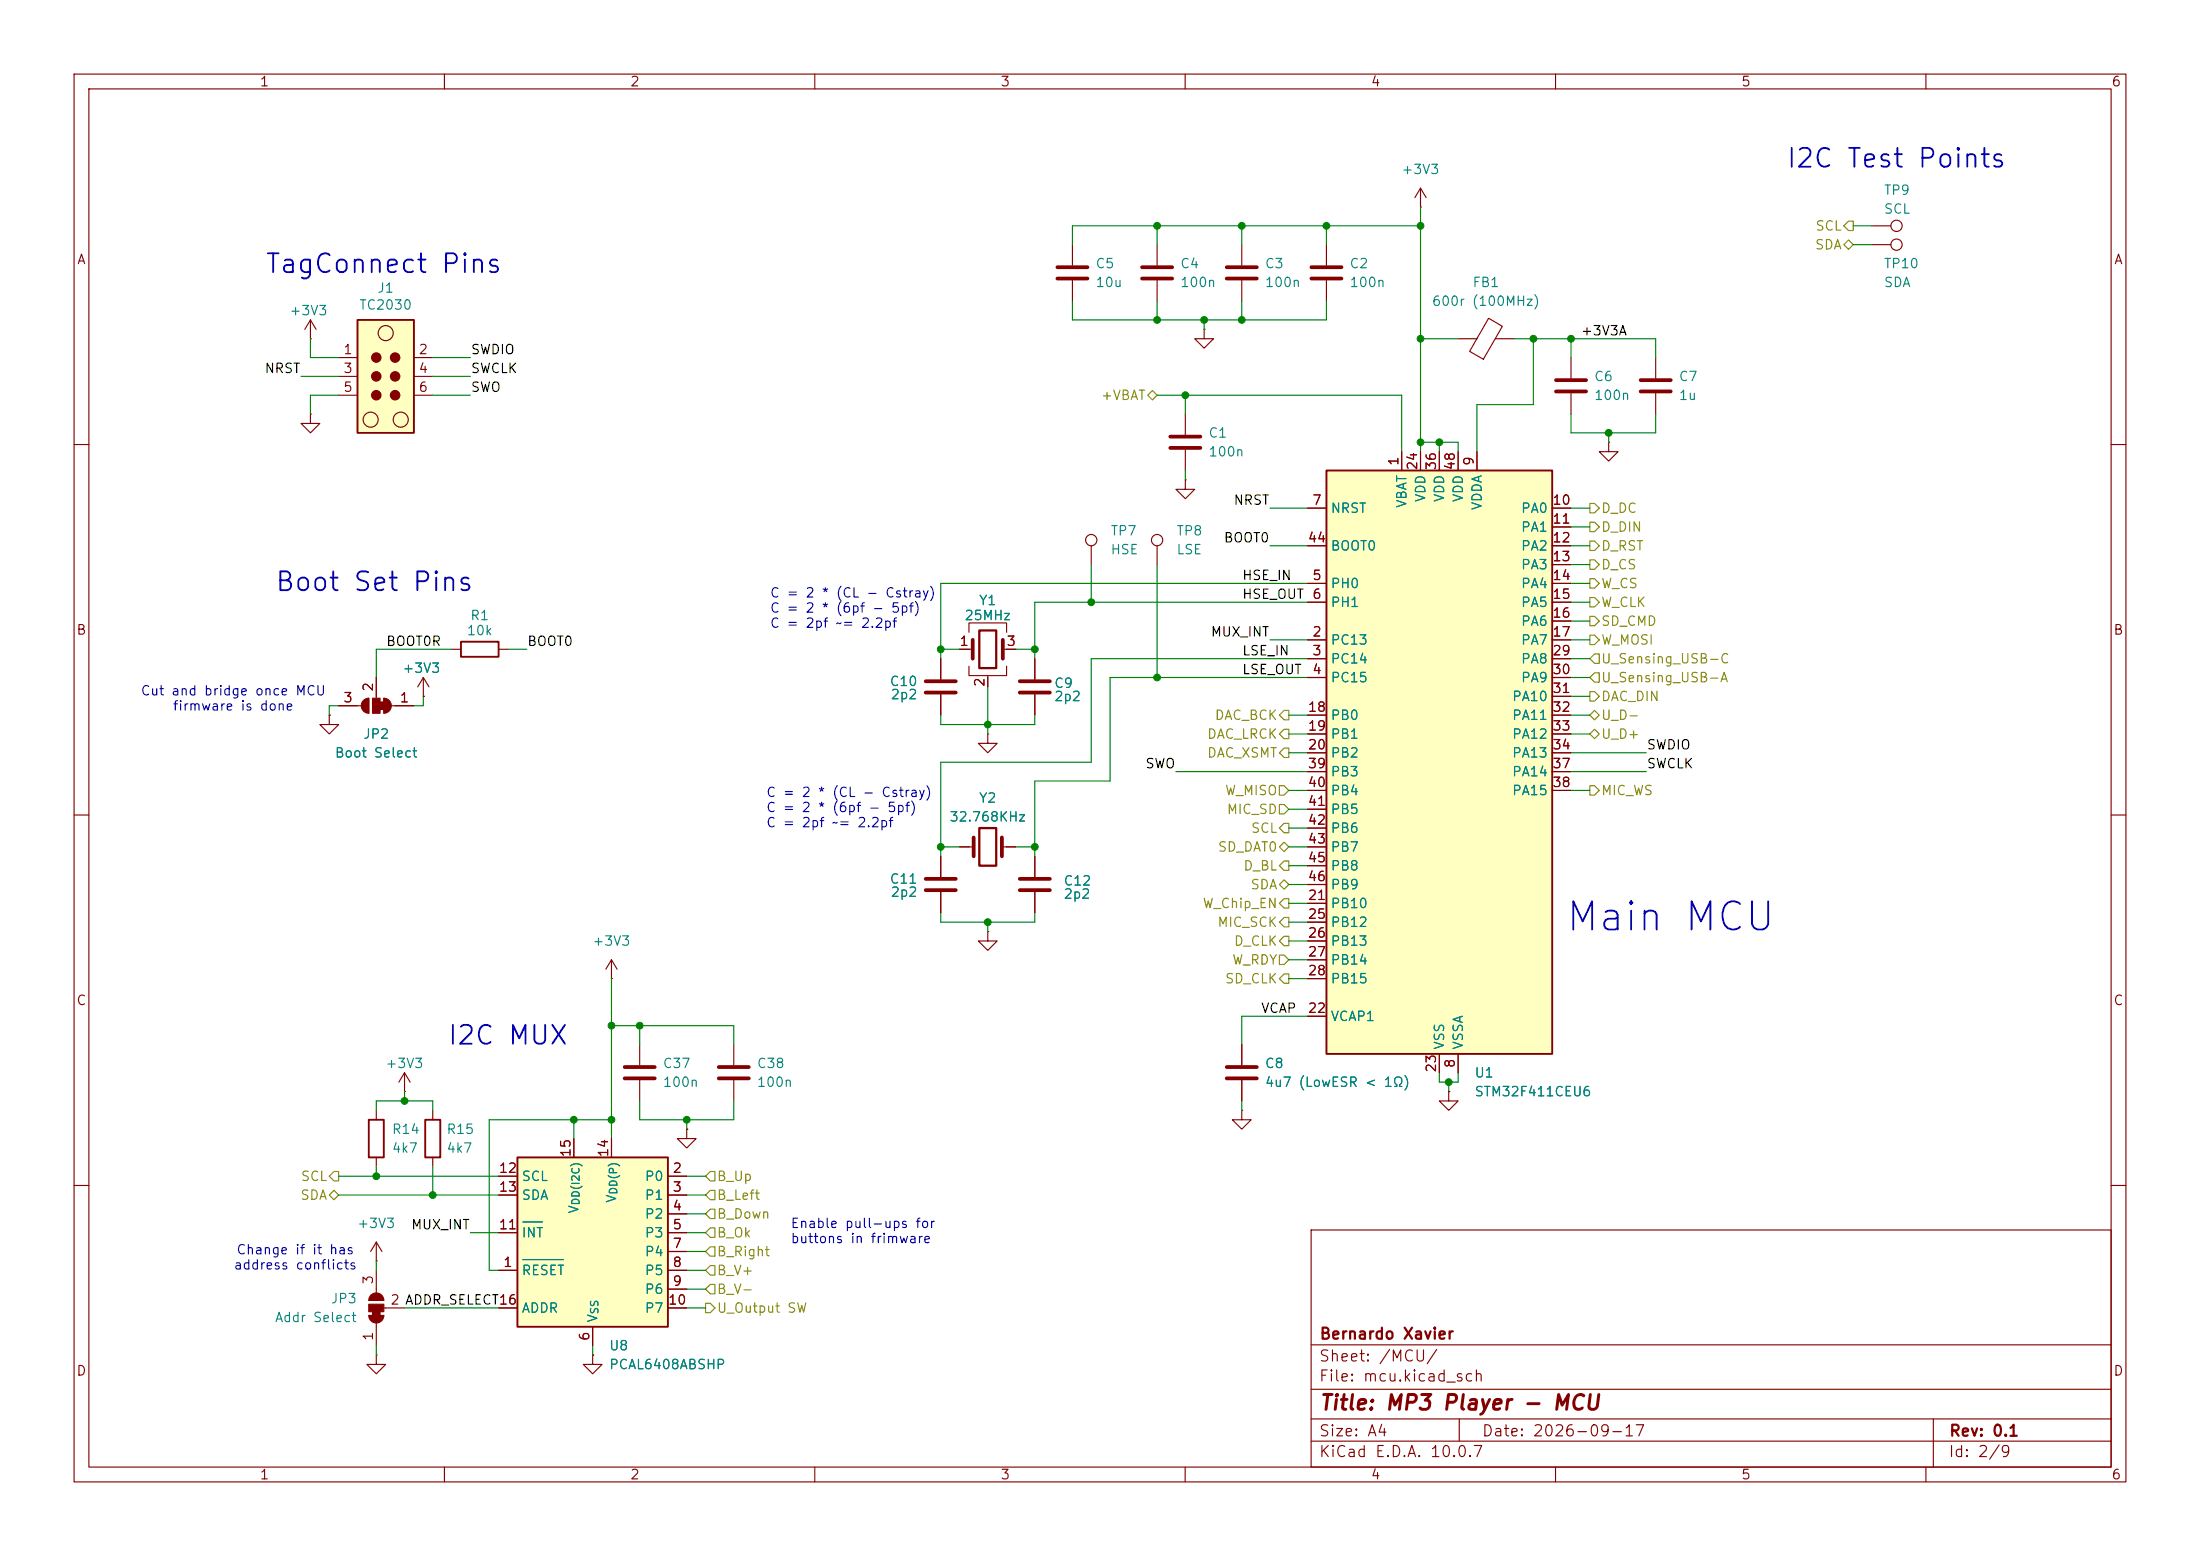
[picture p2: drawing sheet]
<svg xmlns="http://www.w3.org/2000/svg" width="297mm" height="210mm" viewBox="0 0 297 210" stroke-linecap="round" stroke-linejoin="round" font-family="sans-serif">
<g fill="none" stroke="#840000" stroke-width=".15">
<path d="M10 10h277v190h-277zM12 12h273v186h-273zM60 10v2M110 10v2M160 10v2M210 10v2M260 10v2M223.5 48.3v2.8M223.5 53.1v2.8M10 60h2M285 60h2M129.5 87.6h1.8"/>
<path d="M130.8 85.3v-1.2h5.1v1.2M130.8 89.9v1.3h5.1v-1.3M133.3 99.1v1.2h1.3l-1.3 1.3-1.2-1.3h1.2M133.3 99.1h.1M133.3 91.2v1.5M135.4 87.6h1.8M139.7 88.9v2.8M139.7 93.7v2.8M10 110h2M127 115.6v2.8M285 110h2M127 120.4v2.8"/>
<path d="M99.1 141v2.8M99.1 145.8v2.8M167.6 141v2.8M167.6 145.8v2.8M10 160h2M177 166h108v32h-108zM285 160h2M60 198v2M110 198v2M160 198v2M177 194.5h108M177 191.5h108"/>
<path d="M177 187.5h108M177 181.5h108M197 191.5v3M210 198v2M260 198v2M261 191.5v6.5"/>
</g>
<path d="M221.5 51.3h4.1M221.5 52.8h4.1M131.3 86.4v2.5M135.4 86.4v2.5M137.7 91.9h4M137.7 93.5h4M125 118.6h4M125 120.1h4M97 144h4.1M97 145.5h4.1M165.6 144h4.1M165.6 145.5h4.1" fill="none" stroke="#840000" stroke-width=".51"/>
<path d="M132.2 85.1h2.3v5.1h-2.3z" fill="none" stroke="#840000" stroke-width=".3"/>
<path d="M179.1 63.5h30.4v78.7h-30.4z" fill="#ffffc2"/>
<path d="M179.1 63.5h30.4v78.7h-30.4z" fill="none" stroke="#840000" stroke-width=".25"/>
<g fill="none" stroke="#840000" stroke-width=".15">
<path d="M176.5 78.7h2.6M176.5 68.6h2.6M176.5 73.7h2.6M189.2 61v2.5M191.8 61v2.5M194.3 61v2.5M196.8 61v2.5M199.4 61v2.5M209.5 78.7h2.6M209.5 68.6h2.6M209.5 71.1h2.6M209.5 73.7h2.6"/>
<path d="M209.5 76.2h2.6M176.5 86.4h2.6M176.5 88.9h2.6M176.5 91.4h2.6M176.5 81.3h2.6M176.5 96.5h2.6M176.5 99.1h2.6M209.5 86.4h2.6M209.5 88.9h2.6M209.5 91.4h2.6M209.5 81.3h2.6M209.5 83.8h2.6"/>
<path d="M209.5 96.5h2.6M209.5 99.1h2.6M209.5 94h2.6M129.5 114.3h1.9M135.3 114.3h1.9M139.7 115.6v2.8M176.5 101.6h2.6M176.5 104.1h2.6M176.5 106.7h2.6M176.5 109.2h2.6M176.5 111.8h2.6M176.5 114.3h2.6"/>
<path d="M176.5 116.8h2.6M176.5 119.4h2.6M209.5 101.6h2.6M209.5 104.1h2.6M209.5 106.7h2.6M133.3 125.7v1.3h1.3l-1.3 1.3-1.2-1.3h1.2M133.3 125.7h.1M139.7 120.4v2.8M176.5 121.9h2.6M176.5 137.2h2.6M176.5 124.5h2.6M176.5 127h2.6"/>
<path d="M176.5 129.5h2.6M176.5 132.1h2.6M86.4 141v2.8M86.4 145.8v2.8M92.7 152.4v1.3h1.3l-1.3 1.2-1.3-1.2h1.3M92.7 152.4h.1M167.6 149.9v1.2h1.3l-1.3 1.3-1.2-1.3h1.2M167.6 149.9h.1M194.3 142.2v2.6M196.8 142.2v2.6M80 182.9v1.3h1.3l-1.3 1.2-1.3-1.2h1.3M80 182.9h.1"/>
</g>
<path d="M131.4 113v2.6M135.3 113v2.6M137.7 118.6h4M137.7 120.1h4M84.3 144h4.1M84.3 145.5h4.1" fill="none" stroke="#840000" stroke-width=".51"/>
<path d="M132.2 111.8h2.3v5h-2.3z" fill="none" stroke="#840000" stroke-width=".3"/>
<path d="M69.8 156.2h20.4v22.9h-20.4z" fill="#ffffc2"/>
<path d="M62.2 86.6h5.1v2h-5.1zM49.8 151.1h2v5.1h-2zM57.4 151.1h2v5.1h-2zM69.8 156.2h20.4v22.9h-20.4z" fill="none" stroke="#840000" stroke-width=".25"/>
<g fill="none" stroke="#840000" stroke-width=".15">
<path d="M144.8 33v2.8M144.8 37.8v2.8M156.2 33v2.8M156.2 37.8v2.8M167.6 33v2.8M167.6 37.8v2.8M179.1 33v2.8M179.1 37.8v2.8M41.9 55.9v1.3h1.3l-1.3 1.2-1.3-1.2h1.3M41.9 55.9h.1M160 55.9v2.8M162.6 44.5v1.2h1.2l-1.2 1.3-1.3-1.3h1.3"/>
<path d="M162.6 44.5h.1M196.8 45.7h2.6M201 43l1.8 1-2.5 4.5-1.9-1.1zM201.9 45.7h2.6M212.1 48.3v2.8M212.1 53.1v2.8M217.2 59.7v1.3h1.2l-1.2 1.2-1.3-1.2h1.3M217.2 59.7h.1M147.3 73.7v2.5M156.2 73.7v2.5M160 64.8v1.2h1.3l-1.3 1.3-1.3-1.3h1.3M160 64.8h.1"/>
<path d="M160 60.7v2.8M44.4 96.5v1.3h1.3l-1.3 1.3-1.2-1.3h1.2M44.4 96.5h.1M45.7 95.3h3.1M49.8 94.2v2.1M50.8 91.4v2.8M51.8 94.2v2.1M52.8 95.3h3.1M61 87.6h1.2M67.3 87.6h1.3M50.8 149.9v1.2M50.8 156.2v1.3"/>
<path d="M54.6 147.3h.1M54.6 144.8l-.8 1.3M54.6 144.8l.8 1.3M54.6 144.8v2.5M58.4 149.9v1.2M58.4 156.2v1.3M67.3 158.8h2.5M77.5 153.7v2.5M82.5 153.7v2.5M90.2 158.8h2.5M195.6 147.3v1.3h1.2l-1.2 1.3-1.3-1.3h1.3M195.6 147.3h.1"/>
<path d="M49.8 177.5h2M49.8 175.5h2M50.8 170.2h.1M50.8 167.6v2.6M50.8 171.5v3M50.8 178.6v3M50.8 167.6l-.8 1.3M50.8 167.6l.8 1.3M51.8 176.5h2.8M67.3 171.5h2.5M67.3 161.3h2.5M67.3 166.4h2.5"/>
<path d="M67.3 176.5h2.5M80 179.1v2.5M90.2 171.5h2.5M90.2 161.3h2.5M90.2 163.8h2.5M90.2 166.4h2.5M90.2 168.9h2.5M90.2 174h2.5M90.2 176.5h2.5M50.8 182.9v1.3h1.3l-1.3 1.2-1.3-1.2h1.3M50.8 182.9h.1"/>
<circle cx="147.3" cy="72.9" r=".76"/>
<circle cx="156.2" cy="72.9" r=".76"/>
</g>
<path d="M70.6 170h5.5M70.6 164.9h2.6" fill="none" stroke="#008484" stroke-width=".15"/>
<g fill="#840000" stroke="#840000" stroke-width=".15">
<path d="M50.3 177h1v.5h-1z"/>
<path d="M49.8 177.5h2a1.02 1.02 0 0 1-1 1.1 1.02 1.02 0 0 1-1-1.1z"/>
<path d="M49.8 176h2v1h-2z"/>
<path d="M50.1 174.8a1.02 1.02 0 0 1 1.1-.2 1.02 1.02 0 0 1 .6 .9h-2l.1-.4z"/>
<path d="M51.3 94.7h.5v1.1h-.5z"/>
<path d="M51.8 94.2a1.02 1.02 0 0 1 1 1.1 1.02 1.02 0 0 1-1 1z"/>
<path d="M50.3 94.2h1v2.1h-1z"/>
<path d="M49.1 94.5l.3-.2 .4-.1v2.1a1.02 1.02 0 0 1-.9-.7 1.02 1.02 0 0 1 .2-1.1z"/>
</g>
<path d="M142.7 36.1h4.1M142.7 37.6h4.1M154.2 36.1h4M154.2 37.6h4M165.6 36.1h4.1M165.6 37.6h4.1M177 36.1h4.1M177 37.6h4.1M158 58.9h4.1M210.1 51.3h4M210.1 52.8h4M158 60.5h4.1" fill="none" stroke="#840000" stroke-width=".51"/>
<path d="M48.3 43.2h7.6v15.2h-7.6z" fill="#ffffc2"/>
<path d="M48.3 43.2h7.6v15.2h-7.6z" fill="none" stroke="#840000" stroke-width=".25"/>
<g fill="none" stroke="#840000" stroke-width=".15">
<path d="M191.8 27.9h.1M191.8 25.4l-.8 1.3M191.8 25.4l.7 1.3M191.8 25.4v2.5M252.7 33h2.6M252.7 30.5h2.6M41.9 45.7h.1M41.9 43.2l-.8 1.3M41.9 43.2l.8 1.3M41.9 43.2v2.5M45.7 48.3h2.6M45.7 50.8h2.6"/>
<path d="M45.7 53.3h2.6M55.9 48.3h2.5M55.9 50.8h2.5M55.9 53.3h2.5M176.5 78.7h2.6M176.5 68.6h2.6M176.5 73.7h2.6M189.2 61v2.5M191.8 61v2.5M194.3 61v2.5M196.8 61v2.5M199.4 61v2.5"/>
<path d="M209.5 78.7h2.6M209.5 68.6h2.6M209.5 71.1h2.6M209.5 73.7h2.6M209.5 76.2h2.6M44.4 96.5h.1M45.7 95.3h2.6M50.8 91.4v2.6M53.3 95.3h2.6M57.1 94h.1M57.1 91.4l-.7 1.3M57.1 91.4l.8 1.3"/>
<path d="M57.1 91.4v2.6M127 88.9v2.8M127 93.7v2.8M129.5 87.6h1.3M133.3 91.4v1.3M135.9 87.6h1.3M139.7 88.9v2.8M139.7 93.7v2.8M176.5 86.4h2.6M176.5 88.9h2.6M176.5 91.4h2.6M176.5 81.3h2.6"/>
<path d="M176.5 96.5h2.6M176.5 99.1h2.6M209.5 86.4h2.6M209.5 88.9h2.6M209.5 91.4h2.6M209.5 81.3h2.6M209.5 83.8h2.6M209.5 96.5h2.6M209.5 99.1h2.6M209.5 94h2.6M127 115.6v2.8M129.5 114.3h1.3"/>
<path d="M135.9 114.3h1.3M139.7 115.6v2.8M176.5 101.6h2.6M176.5 104.1h2.6M176.5 106.7h2.6M176.5 109.2h2.6M176.5 111.8h2.6M176.5 114.3h2.6M176.5 116.8h2.6M176.5 119.4h2.6M209.5 101.6h2.6M209.5 104.1h2.6"/>
<path d="M209.5 106.7h2.6M82.5 132.1h.1M82.5 129.5l-.7 1.3M82.5 129.5l.8 1.3M82.5 129.5v2.6M127 120.4v2.8M139.7 120.4v2.8M176.5 121.9h2.6M176.5 137.2h2.6M176.5 124.5h2.6M176.5 127h2.6M176.5 129.5h2.6"/>
<path d="M176.5 132.1h2.6M67.3 158.8h2.5M77.5 153.7v2.5M82.5 153.7v2.5M90.2 158.8h2.5M92.7 152.4h.1M167.6 141v2.8M167.6 145.8v2.8M194.3 142.2v2.6M195.6 147.3h.1M196.8 142.2v2.6M67.3 171.5h2.5"/>
<path d="M67.3 161.3h2.5M67.3 166.4h2.5M67.3 176.5h2.5M80 179.1v2.5M90.2 171.5h2.5M90.2 161.3h2.5M90.2 163.8h2.5M90.2 166.4h2.5M90.2 168.9h2.5M90.2 174h2.5M90.2 176.5h2.5M80 182.9h.1"/>
<circle cx="256" cy="30.5" r=".76"/>
<circle cx="256" cy="33" r=".76"/>
<circle cx="50" cy="56.6" r="1.02"/>
<circle cx="52.1" cy="45" r="1.02"/>
<circle cx="54.1" cy="56.6" r="1.02"/>
</g>
<g fill="#840000" stroke="#840000" stroke-width=".15">
<circle cx="50.8" cy="48.3" r=".63"/>
<circle cx="50.8" cy="50.8" r=".63"/>
<circle cx="50.8" cy="53.3" r=".63"/>
<circle cx="53.3" cy="48.3" r=".63"/>
<circle cx="53.3" cy="50.8" r=".63"/>
<circle cx="53.3" cy="53.3" r=".63"/>
</g>
<path d="M125 91.9h4M125 93.5h4" fill="none" stroke="#840000" stroke-width=".51"/>
<g fill="none" stroke="#848400" stroke-width=".15">
<path d="M248.9 33l.7-.6 .6 .6-.6 .7zM249.6 29.8h.6v1.3h-.6l-.7-.6zM154.9 53.3l.7-.6 .6 .6-.6 .7zM214.6 78.1h.7l.6 .6-.6 .7h-.7zM214.6 67.9h.7l.6 .7-.6 .6h-.7zM214.6 70.5h.7l.6 .6-.6 .7h-.7zM214.6 75.6h.7l.6 .6-.6 .6h-.7zM214.6 73h.7l.6 .7-.6 .6h-.7zM173.4 98.4h.6v1.3h-.6l-.7-.6zM173.4 95.9h.6v1.3h-.6l-.7-.7zM214.6 80.6h.7l.6 .7-.6 .6h-.7zM214.6 99.1l.7-.7 .6 .7-.6 .6z"/>
<path d="M214.6 93.3h.7l.6 .7-.6 .6h-.7zM214.6 85.7h.7l.6 .7-.6 .6h-.7zM214.6 83.2h.7l.6 .6-.6 .7h-.7zM214.6 96.5l.7-.6 .6 .6-.6 .7zM215.3 88.3h.6v1.2h-.6l-.7-.6zM215.3 90.8h.6v1.3h-.6l-.7-.7zM172.7 108.6h.7l.6 .6-.6 .7h-.7zM172.7 106h.7l.6 .7-.6 .6h-.7zM172.7 114.3l.7-.6 .6 .6-.6 .6zM173.4 101h.6v1.2h-.6l-.7-.6zM173.4 111.1h.6v1.3h-.6l-.7-.6zM173.4 116.2h.6v1.3h-.6l-.7-.7z"/>
<path d="M173.4 118.7l.6 .7-.6 .6-.7-.6zM214.6 106h.7l.6 .7-.6 .6h-.7zM172.7 128.9h.7l.6 .6-.6 .7h-.7zM173.4 126.4h.6v1.2h-.6l-.7-.6zM173.4 131.4h.6v1.3h-.6l-.7-.6zM173.4 123.8h.6v1.3h-.6l-.7-.6zM173.4 121.3h.6v1.3h-.6l-.7-.7zM44.4 158.8l.7-.7h.6v1.3h-.6zM95.9 158.1h.6v1.3h-.6l-.7-.6zM44.4 161.3l.7-.6 .6 .6-.6 .6zM95.2 175.9h.7l.6 .6-.6 .7h-.7zM95.9 168.3h.6v1.2h-.6l-.7-.6z"/>
<path d="M95.9 170.8h.6v1.3h-.6l-.7-.6zM95.9 173.4h.6v1.2h-.6l-.7-.6zM95.9 160.7h.6v1.2h-.6l-.7-.6zM95.9 165.7h.6v1.3h-.6l-.7-.6zM95.9 163.2h.6v1.3h-.6l-.7-.7z"/>
</g>
<g fill="none" stroke="#008400" stroke-width=".15">
<path d="M156.2 30.5v2.5M167.6 30.5v2.5M179.1 30.5v2.5M191.8 30.5h-47v2.5M191.8 27.9v33.1M250.2 30.5h2.5M250.2 33h2.5M40.6 50.8h5.1M41.9 45.7v2.6h3.8M45.7 53.3h-3.8v2.6M58.4 50.8h5.1M58.4 53.3h5.1"/>
<path d="M58.4 48.3h5.1M144.8 40.6v2.6h34.3v-2.6M156.2 53.3h33v7.7M156.2 40.6v2.6M160 53.3v2.6M162.6 43.2v1.3M167.6 40.6v2.6M191.8 59.7h5v1.3M191.8 45.7h5M194.3 59.7v1.3M204.5 45.7h19v2.6M207 45.7v8.9h-7.6v6.4"/>
<path d="M212.1 55.9v2.5h11.4v-2.5M212.1 45.7v2.6M217.2 58.4v1.3M147.3 76.2v5.1M156.2 76.2v15.2M160 63.5v1.3M171.4 73.7h5.1M171.4 68.6h5.1M176.5 78.7h-49.5v10.2M212.1 76.2h2.5M212.1 73.7h2.5M212.1 71.1h2.5"/>
<path d="M212.1 68.6h2.5M212.1 78.7h2.5M45.7 95.3h-1.3v1.2M57.1 94v1.3h-1.2M61 87.6h-10.2v3.8M68.6 87.6h2.5M127 96.5v1.3h12.7v-1.3M127 87.6h2.5M133.3 92.7v6.4M137.2 87.6h2.5M171.4 86.4h5.1M174 96.5h2.5"/>
<path d="M174 99.1h2.5M176.5 88.9h-29.2v14h-20.3v12.7M176.5 81.3h-36.8v7.6M176.5 91.4h-26.6v14h-10.2v10.2M212.1 96.5h2.5M212.1 91.4h2.5M212.1 88.9h2.5M212.1 94h2.5M212.1 86.4h2.5M212.1 99.1h2.5M212.1 83.8h2.5M212.1 81.3h2.5"/>
<path d="M127 114.3h2.5M137.2 114.3h2.5M158.7 104.1h17.8M174 114.3h2.5M174 116.8h2.5M174 111.8h2.5M174 101.6h2.5M174 106.7h2.5M174 119.4h2.5M174 109.2h2.5M212.1 104.1h10.1M212.1 101.6h10.1"/>
<path d="M212.1 106.7h2.5M82.5 138.4h16.6v2.6M82.5 132.1v21.6M86.4 138.4v2.6M127 123.2v1.3h12.7v-1.3M133.3 124.5v1.2M174 129.5h2.5M174 127h2.5M174 132.1h2.5M174 124.5h2.5M174 121.9h2.5M176.5 137.2h-8.9v3.8"/>
<path d="M45.7 158.8h21.6M50.8 149.9v-1.3h7.6v1.3M50.8 157.5v1.3M54.6 147.3v1.3M58.4 157.5v3.8M77.5 151.1v2.6M82.5 151.1h-16.5v20.4h1.3M86.4 148.6v2.5h12.7v-2.5M92.7 151.1v1.3M92.7 158.8h2.5M167.6 148.6v1.3M194.3 144.8v1.3h2.5v-1.3"/>
<path d="M195.6 146.1v1.2M45.7 161.3h21.6M50.8 170.2v1.3M54.6 176.5h12.7M63.5 166.4h3.8M92.7 163.8h2.5M92.7 161.3h2.5M92.7 171.5h2.5M92.7 176.5h2.5M92.7 166.4h2.5M92.7 168.9h2.5M92.7 174h2.5"/>
<path d="M50.8 181.6v1.3M80 181.6v1.3"/>
</g>
<path d="M70.6 170h5.5M70.6 164.9h2.6" fill="none" stroke="#008484" stroke-width=".15"/>
<g fill="#008400" stroke="#008400" stroke-width=".14">
<circle cx="191.8" cy="30.5" r=".46"/>
<circle cx="191.8" cy="45.7" r=".46"/>
<circle cx="217.2" cy="58.4" r=".46"/>
<circle cx="212.1" cy="45.7" r=".46"/>
<circle cx="207" cy="45.7" r=".46"/>
<circle cx="179.1" cy="30.5" r=".46"/>
<circle cx="194.3" cy="59.7" r=".46"/>
<circle cx="147.3" cy="81.3" r=".46"/>
<circle cx="139.7" cy="87.6" r=".46"/>
<circle cx="127" cy="87.6" r=".46"/>
<circle cx="139.7" cy="114.3" r=".46"/>
<circle cx="156.2" cy="91.4" r=".46"/>
<circle cx="133.3" cy="97.8" r=".46"/>
<circle cx="156.2" cy="43.2" r=".46"/>
<circle cx="167.6" cy="43.2" r=".46"/>
<circle cx="162.6" cy="43.2" r=".46"/>
<circle cx="160" cy="53.3" r=".46"/>
<circle cx="191.8" cy="59.7" r=".46"/>
<circle cx="167.6" cy="30.5" r=".46"/>
<circle cx="156.2" cy="30.5" r=".46"/>
<circle cx="77.5" cy="151.1" r=".46"/>
<circle cx="82.5" cy="151.1" r=".46"/>
<circle cx="82.5" cy="138.4" r=".46"/>
<circle cx="86.4" cy="138.4" r=".46"/>
<circle cx="127" cy="114.3" r=".46"/>
<circle cx="133.3" cy="124.5" r=".46"/>
<circle cx="195.6" cy="146.1" r=".46"/>
<circle cx="50.8" cy="158.8" r=".46"/>
<circle cx="54.6" cy="148.6" r=".46"/>
<circle cx="58.4" cy="161.3" r=".46"/>
<circle cx="92.7" cy="151.1" r=".46"/>
</g>
<text font-size="3.8" fill="#0000c2" x="211.1" y="126.6">Main MCU</text>
<g font-size="2.5" fill="#0000c2">
<text x="241" y="23.3">I2C Test Points</text>
<text x="35.7" y="37.5">TagConnect Pins</text>
<text x="37" y="80.4">Boot Set Pins</text>
<text x="60.3" y="141.6">I2C MUX</text>
</g>
<text font-size="2" fill="#840000" x="178" y="190.8">Title: MP3 Player - MCU</text>
<g font-size="1.5" fill="#840000">
<text x="178" y="184.1">Sheet: /MCU/</text>
<text x="178" y="181.1">Bernardo Xavier</text>
<text x="178" y="186.8">File: mcu.kicad_sch</text>
<text x="178" y="197">KiCad E.D.A. 10.0.7</text>
<text x="178" y="194.2">Size: A4</text>
<text x="200" y="194.2">Date: 2026-09-17</text>
<text x="263" y="197">Id: 2/9</text>
<text x="263" y="194.2">Rev: 0.1</text>
</g>
<g font-size="1.3" fill="#840000">
<text x="35" y="12">1</text>
<text x="85" y="12">2</text>
<text x="135" y="12">3</text>
<text x="185" y="12">4</text>
<text x="235" y="12">5</text>
<text x="285" y="12">6</text>
<text x="10.3" y="36">A</text>
<text x="285.3" y="36">A</text>
<text x="46.3" y="48.1">1</text>
<text x="46.3" y="50.7">3</text>
<text x="46.3" y="53.2">5</text>
<text x="56.4" y="48.1">2</text>
<text x="56.4" y="50.7">4</text>
<text x="56.4" y="53.2">6</text>
<text x="189.1" y="63" transform="rotate(-90 189.1 63)">1</text>
<text x="191.6" y="63.6" transform="rotate(-90 191.6 63.6)">24</text>
<text x="194.2" y="63.6" transform="rotate(-90 194.2 63.6)">36</text>
<text x="196.7" y="63.6" transform="rotate(-90 196.7 63.6)">48</text>
<text x="199.3" y="63" transform="rotate(-90 199.3 63)">9</text>
<text x="177.1" y="68.4">7</text>
<text x="209.5" y="68.4">10</text>
<text x="209.5" y="71">11</text>
<text x="176.5" y="73.5">44</text>
<text x="209.5" y="73.5">12</text>
<text x="209.5" y="76.1">13</text>
<text x="177.1" y="78.6">5</text>
<text x="177.1" y="81.1">6</text>
<text x="209.5" y="78.6">14</text>
<text x="209.5" y="81.1">15</text>
<text x="209.5" y="83.7">16</text>
<text x="10.2" y="86">B</text>
<text x="129.4" y="87.5">1</text>
<text x="135.8" y="87.5">3</text>
<text x="177.1" y="86.2">2</text>
<text x="177.1" y="88.8">3</text>
<text x="209.5" y="86.2">17</text>
<text x="209.5" y="88.8">29</text>
<text x="285.2" y="86">B</text>
<text x="46.3" y="95.1">3</text>
<text x="50.7" y="93.4" transform="rotate(-90 50.7 93.4)">2</text>
<text x="53.9" y="95.1">1</text>
<text x="133.2" y="92.8" transform="rotate(-90 133.2 92.8)">2</text>
<text x="177.1" y="91.3">4</text>
<text x="209.5" y="91.3">30</text>
<text x="209.5" y="93.8">31</text>
<text x="176.5" y="96.4">18</text>
<text x="176.5" y="98.9">19</text>
<text x="176.5" y="101.5">20</text>
<text x="209.5" y="96.4">32</text>
<text x="209.5" y="98.9">33</text>
<text x="209.5" y="101.5">34</text>
<text x="176.5" y="104">39</text>
<text x="176.5" y="106.5">40</text>
<text x="209.5" y="104">37</text>
<text x="209.5" y="106.5">38</text>
<text x="176.5" y="109.1">41</text>
<text x="176.5" y="111.6">42</text>
<text x="176.5" y="114.2">43</text>
<text x="176.5" y="116.7">45</text>
<text x="176.5" y="119.2">46</text>
<text x="176.5" y="121.8">21</text>
<text x="176.5" y="124.3">25</text>
<text x="176.5" y="126.9">26</text>
<text x="176.5" y="129.4">27</text>
<text x="176.5" y="131.9">28</text>
<text x="10.2" y="136">C</text>
<text x="176.5" y="137">22</text>
<text x="285.2" y="136">C</text>
<text x="194.2" y="144.8" transform="rotate(-90 194.2 144.8)">23</text>
<text x="196.7" y="144.2" transform="rotate(-90 196.7 144.2)">8</text>
<text x="67.2" y="158.6">12</text>
<text x="67.2" y="161.2">13</text>
<text x="77.3" y="156.3" transform="rotate(-90 77.3 156.3)">15</text>
<text x="82.4" y="156.3" transform="rotate(-90 82.4 156.3)">14</text>
<text x="90.7" y="158.6">2</text>
<text x="90.7" y="161.2">3</text>
<text x="67.2" y="166.2">11</text>
<text x="90.7" y="163.7">4</text>
<text x="90.7" y="166.2">5</text>
<text x="50.7" y="173.5" transform="rotate(-90 50.7 173.5)">3</text>
<text x="67.8" y="171.3">1</text>
<text x="90.7" y="168.8">7</text>
<text x="90.7" y="171.3">8</text>
<text x="90.7" y="173.9">9</text>
<text x="52.6" y="176.4">2 ADDR_SELECT16</text>
<text x="67.2" y="176.4">16</text>
<text x="90.1" y="176.4">10</text>
<text x="10.2" y="186">D</text>
<text x="50.7" y="181.1" transform="rotate(-90 50.7 181.1)">1</text>
<text x="79.9" y="181.1" transform="rotate(-90 79.9 181.1)">6</text>
<text x="285.2" y="186">D</text>
<text x="35" y="200">1</text>
<text x="85" y="200">2</text>
<text x="135" y="200">3</text>
<text x="185" y="200">4</text>
<text x="235" y="200">5</text>
<text x="285" y="200">6</text>
</g>
<g font-size="1.3" fill="#008484">
<text x="189.1" y="23.8">+3V3</text>
<text x="254.2" y="26.6">TP9</text>
<text x="254.2" y="29.2">SCL</text>
<text x="50.9" y="39.8">J1</text>
<text x="147.8" y="36.5">C5</text>
<text x="147.8" y="39.1">10u</text>
<text x="159.2" y="36.5">C4</text>
<text x="159.2" y="39.1">100n</text>
<text x="170.7" y="36.5">C3</text>
<text x="170.7" y="39.1">100n</text>
<text x="182.1" y="36.5">C2</text>
<text x="182.1" y="39.1">100n</text>
<text x="193.2" y="41.6">600r (100MHz)</text>
<text x="198.7" y="39.1">FB1</text>
<text x="254.2" y="36.5">TP10</text>
<text x="254.2" y="39.1">SDA</text>
<text x="39" y="42.9">+3V3</text>
<text x="48.4" y="42.1">TC2030</text>
<text x="215.1" y="51.8">C6</text>
<text x="226.6" y="51.8">C7</text>
<text x="163.1" y="59.4">C1</text>
<text x="215.1" y="54.3">100n</text>
<text x="226.6" y="54.3">1u</text>
<text x="163.1" y="61.9">100n</text>
<text x="179.6" y="69.5">NRST</text>
<text x="190.2" y="68.7" transform="rotate(-90 190.2 68.7)">VBAT</text>
<text x="192.7" y="67.9" transform="rotate(-90 192.7 67.9)">VDD</text>
<text x="195.3" y="67.9" transform="rotate(-90 195.3 67.9)">VDD</text>
<text x="197.8" y="67.9" transform="rotate(-90 197.8 67.9)">VDD</text>
<text x="200.4" y="69" transform="rotate(-90 200.4 69)">VDDA</text>
<text x="205.2" y="69.5">PA0</text>
<text x="149.8" y="72.6">TP7</text>
<text x="149.8" y="75.1">HSE</text>
<text x="158.7" y="72.6">TP8</text>
<text x="158.7" y="75.1">LSE</text>
<text x="179.6" y="74.6">BOOT0</text>
<text x="205.2" y="72.1">PA1</text>
<text x="205.2" y="74.6">PA2</text>
<text x="205.2" y="77.2">PA3</text>
<text x="132.1" y="82">Y1</text>
<text x="179.6" y="79.7">PH0</text>
<text x="179.6" y="82.2">PH1</text>
<text x="205.2" y="79.7">PA4</text>
<text x="205.2" y="82.2">PA5</text>
<text x="62.9" y="86.1">10k</text>
<text x="63.4" y="84">R1</text>
<text x="130.1" y="84">25MHz</text>
<text x="179.6" y="87.3">PC13</text>
<text x="179.6" y="89.9">PC14</text>
<text x="205.2" y="84.8">PA6</text>
<text x="205.2" y="87.3">PA7</text>
<text x="205.2" y="89.9">PA8</text>
<text x="54.2" y="91.1">+3V3</text>
<text x="120" y="92.9">C10</text>
<text x="120.1" y="94.7">2p2</text>
<text x="142.2" y="93.2">C9</text>
<text x="142.2" y="94.9">2p2</text>
<text x="179.6" y="92.4">PC15</text>
<text x="204" y="94.9">PA10</text>
<text x="205.2" y="92.4">PA9</text>
<text x="48.9" y="100">JP2</text>
<text x="179.6" y="97.5">PB0</text>
<text x="179.6" y="100">PB1</text>
<text x="204" y="97.5">PA11</text>
<text x="204" y="100">PA12</text>
<text x="45.1" y="102.6">Boot Select</text>
<text x="179.6" y="102.6">PB2</text>
<text x="179.6" y="105.1">PB3</text>
<text x="179.6" y="107.6">PB4</text>
<text x="204" y="102.6">PA13</text>
<text x="204" y="105.1">PA14</text>
<text x="204" y="107.6">PA15</text>
<text x="128.1" y="111.2">32.768KHz</text>
<text x="132.1" y="108.7">Y2</text>
<text x="179.6" y="110.2">PB5</text>
<text x="179.6" y="112.7">PB6</text>
<text x="120" y="119.6">C11</text>
<text x="143.5" y="119.8">C12</text>
<text x="179.6" y="115.3">PB7</text>
<text x="179.6" y="117.8">PB8</text>
<text x="120.1" y="121.4">2p2</text>
<text x="143.5" y="121.6">2p2</text>
<text x="179.6" y="122.9">PB10</text>
<text x="179.6" y="125.4">PB12</text>
<text x="179.6" y="120.3">PB9</text>
<text x="79.9" y="128">+3V3</text>
<text x="179.6" y="128">PB13</text>
<text x="179.6" y="130.5">PB14</text>
<text x="179.6" y="133">PB15</text>
<text x="179.6" y="138.1">VCAP1</text>
<text x="195.3" y="141.8" transform="rotate(-90 195.3 141.8)">VSS</text>
<text x="197.8" y="141.8" transform="rotate(-90 197.8 141.8)">VSSA</text>
<text x="51.9" y="144.5">+3V3</text>
<text x="89.4" y="144.5">C37</text>
<text x="89.4" y="147">100n</text>
<text x="102.1" y="144.5">C38</text>
<text x="102.1" y="147">100n</text>
<text x="170.7" y="144.5">C8</text>
<text x="170.7" y="147">4u7 (LowESR &lt; 1Ω)</text>
<text x="199" y="145.7">U1</text>
<text x="199" y="148.3">STM32F411CEU6</text>
<text x="52.8" y="153.4">R14</text>
<text x="52.8" y="155.9">4k7</text>
<text x="60.2" y="153.4">R15</text>
<text x="60.2" y="155.9">4k7</text>
<text x="70.3" y="159.7">SCL</text>
<text x="87" y="159.7">P0</text>
<text x="48.1" y="166.1">+3V3</text>
<text x="70.3" y="167.3">INT</text>
<text x="70.3" y="162.3">SDA</text>
<text x="78.4" y="163.9" transform="rotate(-90 78.4 163.9)">V</text>
<text x="83.5" y="162.4" transform="rotate(-90 83.5 162.4)">V</text>
<text x="87" y="162.3">P1</text>
<text x="87" y="164.8">P2</text>
<text x="87" y="167.3">P3</text>
<text x="70.3" y="172.4">RESET</text>
<text x="87" y="169.9">P4</text>
<text x="87" y="172.4">P5</text>
<text x="37" y="178.8">Addr Select</text>
<text x="44.6" y="176.2">JP3</text>
<text x="70.3" y="177.5">ADDR</text>
<text x="81" y="178.6" transform="rotate(-90 81 178.6)">V</text>
<text x="87" y="175">P6</text>
<text x="87" y="177.5">P7</text>
<text x="82.1" y="182.6">U8</text>
<text x="82.1" y="185.1">PCAL6408ABSHP</text>
</g>
<g font-size="1.3" fill="#848400">
<text x="244.9" y="34">SDA</text>
<text x="245" y="31.4">SCL</text>
<text x="148.5" y="54.3">+VBAT</text>
<text x="216.1" y="69.5">D_DC</text>
<text x="216.1" y="72.1">D_DIN</text>
<text x="216.1" y="77.2">D_CS</text>
<text x="216.1" y="74.6">D_RST</text>
<text x="216.1" y="79.7">W_CS</text>
<text x="216.1" y="82.2">W_CLK</text>
<text x="216.1" y="89.9">U_Sensing_USB-C</text>
<text x="216.1" y="87.3">W_MOSI</text>
<text x="216.1" y="84.8">SD_CMD</text>
<text x="216.1" y="94.9">DAC_DIN</text>
<text x="216.1" y="92.4">U_Sensing_USB-A</text>
<text x="162.9" y="100">DAC_LRCK</text>
<text x="163.9" y="97.5">DAC_BCK</text>
<text x="216.1" y="100">U_D+</text>
<text x="216.1" y="97.5">U_D-</text>
<text x="162.9" y="102.6">DAC_XSMT</text>
<text x="165.3" y="107.6">W_MISO</text>
<text x="216.1" y="107.6">MIC_WS</text>
<text x="165.5" y="110.2">MIC_SD</text>
<text x="168.8" y="112.7">SCL</text>
<text x="164.3" y="115.3">SD_DAT0</text>
<text x="167.8" y="117.8">D_BL</text>
<text x="162.3" y="122.9">W_Chip_EN</text>
<text x="164.3" y="125.4">MIC_SCK</text>
<text x="168.7" y="120.3">SDA</text>
<text x="166.3" y="130.5">W_RDY</text>
<text x="166.5" y="128">D_CLK</text>
<text x="165.3" y="133">SD_CLK</text>
<text x="40.5" y="159.7">SCL</text>
<text x="96.7" y="159.7">B_Up</text>
<text x="40.5" y="162.3">SDA</text>
<text x="96.7" y="162.3">B_Left</text>
<text x="96.7" y="167.3">B_Ok</text>
<text x="96.7" y="164.8">B_Down</text>
<text x="96.7" y="169.9">B_Right</text>
<text x="96.7" y="172.4">B_V+</text>
<text x="96.7" y="175">B_V-</text>
<text x="96.7" y="177.5">U_Output SW</text>
</g>
<g font-size="1.3">
<text x="213.3" y="45.6">+3V3A</text>
<text x="35.6" y="50.7">NRST</text>
<text x="63.5" y="53.2">SWO</text>
<text x="63.5" y="48.1">SWDIO</text>
<text x="63.5" y="50.7">SWCLK</text>
<text x="166.4" y="68.5">NRST</text>
<text x="165.1" y="73.5">BOOT0</text>
<text x="167.6" y="78.6">HSE_IN</text>
<text x="167.6" y="81.2">HSE_OUT</text>
<text x="52" y="87.5">BOOT0R</text>
<text x="71.1" y="87.5">BOOT0</text>
<text x="163.4" y="86.2">MUX_INT</text>
<text x="167.6" y="88.8">LSE_IN</text>
<text x="167.6" y="91.3">LSE_OUT</text>
<text x="222.2" y="101.5">SWDIO</text>
<text x="154.5" y="104">SWO</text>
<text x="222.2" y="104">SWCLK</text>
<text x="170.2" y="137">VCAP</text>
<text x="55.4" y="166.2">MUX_INT</text>
</g>
<g font-size="1.3" fill="#0000c2">
<text x="103.9" y="81">C = 2 * (CL - Cstray)</text>
<text x="103.9" y="83">C = 2 * (6pf - 5pf)</text>
<text x="103.9" y="85.1">C = 2pf ~= 2.2pf</text>
<text x="18.9" y="94.2">Cut and bridge once MCU</text>
<text x="23.2" y="96.2">firmware is done</text>
<text x="103.4" y="107.9">C = 2 * (CL - Cstray)</text>
<text x="103.4" y="109.9">C = 2 * (6pf - 5pf)</text>
<text x="103.4" y="112">C = 2pf ~= 2.2pf</text>
<text x="106.7" y="166.1">Enable pull-ups for</text>
<text x="31.5" y="171.7">address conflicts</text>
<text x="31.8" y="169.6">Change if it has</text>
<text x="106.7" y="168.1">buttons in frimware</text>
</g>
<g font-size="1" fill="#008484">
<text x="83.6" y="161.3" transform="rotate(-90 83.6 161.3)">DD(P)</text>
<text x="78.5" y="162.8" transform="rotate(-90 78.5 162.8)">DD(I2C)</text>
<text x="81" y="177.5" transform="rotate(-90 81 177.5)">SS</text>
</g>
</svg>
